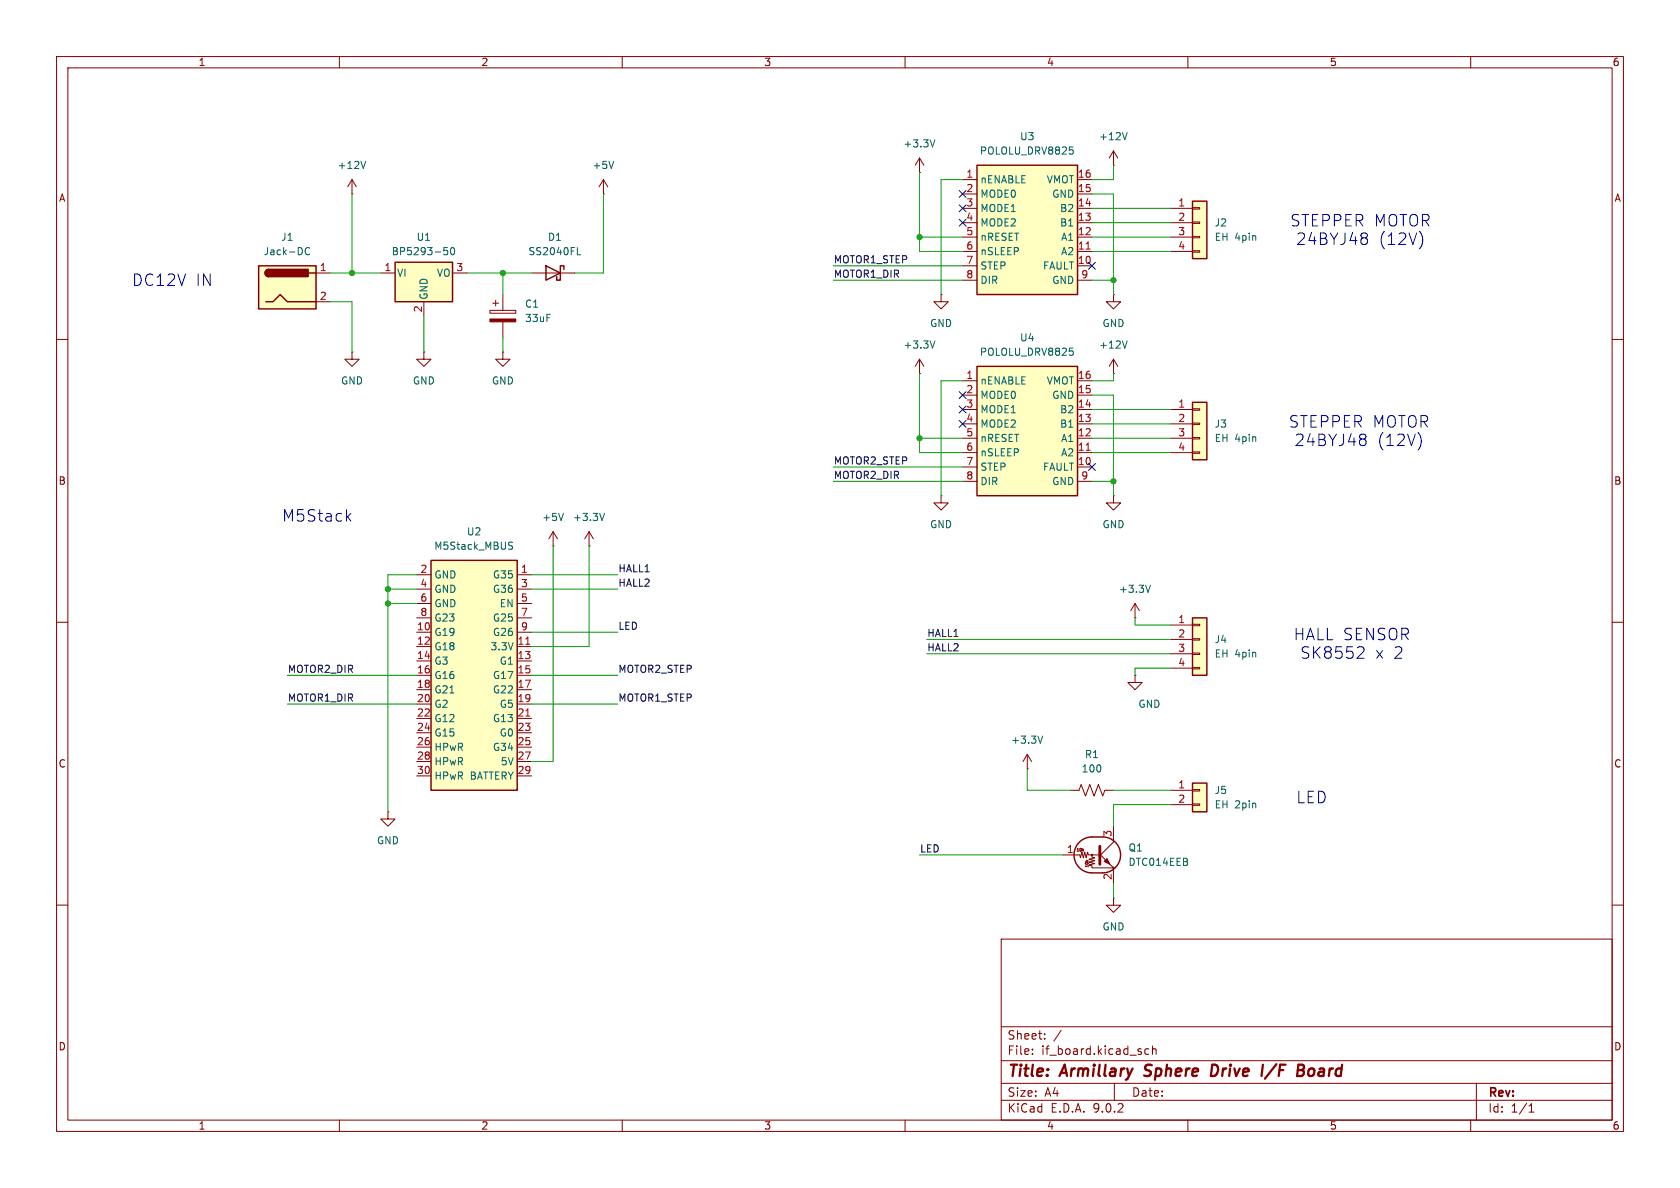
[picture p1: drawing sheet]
<svg xmlns="http://www.w3.org/2000/svg" width="297mm" height="210mm" viewBox="0 0 297 210" stroke-linecap="round" stroke-linejoin="round" font-family="sans-serif">
<g fill="none" stroke="#840000" stroke-width=".18">
<path d="M10 10h277v190h-277zM12 12h273v186h-273zM60 10v2M110 10v2M160 10v2M210 10v2M260 10v2M166.4 52.1v1.2h1.2l-1.2 1.3-1.3-1.3h1.3M166.4 52.1h.1M196.8 52.1v1.2h1.3l-1.3 1.3-1.2-1.3h1.2M196.8 52.1h.1M10 60h2"/>
<path d="M285 60h2M10 110h2M285 110h2M10 160h2M177 166h108v32h-108zM285 160h2M60 198v2M110 198v2M160 198v2M177 194.5h108M177 191.5h108M177 187.5h108"/>
<path d="M177 181.5h108M182.5 186.3v.1M182.5 185.5v.1M184.7 183.6v.1M184.7 182.8v.1M187.6 182.1l-1.3 2M197 191.5v3M203.1 185.5l-.4-.1-.3 .3v.4l.1 .2h.6M203.7 185.5l.3-.1 .3 .1 .1 .9M203.7 184.9v1.5M210 198v2M260 198v2"/>
<path d="M261 191.5v6.5M270.3 196.6h.9M270.3 195.5l.4-.4v1.5"/>
</g>
<path d="M202.3 190.1l.2 .1M202.6 188.4l-.1 .2v.4M215.1 188.3l-.8-.1-.2 2h.4l.6-.3M225.7 188.1l-2.1 2.6M229.4 189.2h.7M229.6 188.2h.6a.49 .49 0 0 1 .4 .5 .49 .49 0 0 1-.5 .5M230.1 189.2l.3 .1a.58 .58 0 0 1-.3 .9M232 188.9a.62 .62 0 0 0-.7 .4v.7l.3 .2h.3" fill="none" stroke="#840000" stroke-width=".4"/>
<path d="M76.2 99.1h15.2v40.6h-15.2z" fill="#ffffc2"/>
<path d="M76.2 99.1h15.2v40.6h-15.2z" fill="none" stroke="#840000" stroke-width=".25"/>
<g fill="none" stroke="#840000" stroke-width=".18">
<path d="M166.4 87.6v1.3h1.2l-1.2 1.3-1.3-1.3h1.3M166.4 87.6h.1M73.7 101.6h2.5M73.7 104.1h2.5M73.7 106.7h2.5M73.7 109.2h2.5M73.7 111.8h2.5M73.7 114.3h2.5M73.7 116.8h2.5M73.7 119.4h2.5M91.4 101.6h2.6M91.4 104.1h2.6"/>
<path d="M91.4 106.7h2.6M91.4 109.2h2.6M91.4 111.8h2.6M91.4 114.3h2.6M91.4 116.8h2.6M91.4 119.4h2.6M73.7 121.9h2.5M73.7 124.5h2.5M73.7 127h2.5M73.7 129.5h2.5M73.7 132.1h2.5M73.7 134.6h2.5"/>
<path d="M73.7 137.2h2.5M91.4 121.9h2.6M91.4 124.5h2.6M91.4 127h2.6M91.4 129.5h2.6M91.4 132.1h2.6M91.4 134.6h2.6M91.4 137.2h2.6"/>
</g>
<path d="M93 113.9h.7M93 126.6h.7" fill="none" stroke="#a90000" stroke-width=".18"/>
<path d="M90.1 96.4l.4 .2 .1 .3-.2 .2h-.3M90.1 95.8l.5 .1" fill="none" stroke="#006464" stroke-width=".18"/>
<path d="M172.7 64.8h17.8v22.8h-17.8z" fill="#ffffc2"/>
<path d="M172.7 64.8h17.8v22.8h-17.8z" fill="none" stroke="#840000" stroke-width=".25"/>
<g fill="none" stroke="#840000" stroke-width=".18">
<path d="M170.2 67.3h2.5M170.2 69.9h2.5M170.2 72.4h2.5M170.2 74.9h2.5M170.2 77.5h2.5M190.5 67.3h2.5M190.5 69.9h2.5M190.5 72.4h2.5M190.5 74.9h2.5M190.5 77.5h2.5M97.8 96.5h.1M97.8 94l-.8 1.3"/>
<path d="M97.8 94l.8 1.3M97.8 94v2.5M170.2 80h2.5M170.2 82.6h2.5M170.2 85.1h2.5M190.5 80h2.5M190.5 82.6h2.5M190.5 85.1h2.5M200.7 109.2h.1M200.7 106.7l-.8 1.3M200.7 106.7l.7 1.3M200.7 106.7v2.5"/>
<path d="M196.8 158.8v1.2h1.3l-1.3 1.3-1.2-1.3h1.2M196.8 158.8h.1"/>
</g>
<path d="M192 79.6h.7" fill="none" stroke="#a90000" stroke-width=".18"/>
<path d="M189.1 61.5h.6M189.5 62l.2 .3v.3l-.2 .2M99.6 90.7l-.4 1.3M203.4 103.4l-.4 1.3" fill="none" stroke="#006464" stroke-width=".18"/>
<path d="M45.7 47h10.2v7.6h-10.2z" fill="#ffffc2"/>
<path d="M45.7 47h10.2v7.6h-10.2zM47 53.3h1.3l1.2-1.2 1.3 1.2h5.1M47.5 47.6a.64 .64 0 0 0-.6 .7 .64 .64 0 0 0 .6 .6M54.6 48.3h1.3" fill="none" stroke="#840000" stroke-width=".25"/>
<g fill="#840000" stroke="#840000" stroke-width=".25">
<path d="M47 47.8l.5-.2v1.3a.63 .63 0 0 1-.6-.4 .63 .63 0 0 1 .1-.7z"/>
<path d="M47.5 47.6h7v1.3h-7z"/>
</g>
<path d="M55.9 48.3h2.5M55.9 53.3h2.5" fill="none" stroke="#840000" stroke-width=".18"/>
<path d="M54.7 43.9a.6 .6 0 0 0-.8 .4 .6 .6 0 0 0 .6 .7l.2-.1" fill="none" stroke="#006464" stroke-width=".18"/>
<path d="M172.7 29.2h17.8v22.9h-17.8z" fill="#ffffc2"/>
<path d="M172.7 29.2h17.8v22.9h-17.8z" fill="none" stroke="#840000" stroke-width=".25"/>
<g fill="none" stroke="#840000" stroke-width=".18">
<path d="M170.2 31.8h2.5M170.2 34.3h2.5M170.2 36.8h2.5M170.2 39.4h2.5M190.5 31.8h2.5M190.5 34.3h2.5M190.5 36.8h2.5M190.5 39.4h2.5M196.8 29.2h.1M196.8 26.7l-.7 1.2M196.8 26.7l.8 1.2M196.8 26.7v2.5"/>
<path d="M170.2 41.9h2.5M170.2 44.5h2.5M170.2 47h2.5M170.2 49.5h2.5M190.5 41.9h2.5M190.5 44.5h2.5M190.5 47h2.5M190.5 49.5h2.5"/>
</g>
<path d="M192 44h.7" fill="none" stroke="#a90000" stroke-width=".18"/>
<path d="M189.1 26h.6M189.5 26.5l.2 .2v.3l-.2 .2M199.3 23.4l-.5 1.3" fill="none" stroke="#006464" stroke-width=".18"/>
<path d="M210.8 109.2h2.6v10.2h-2.6z" fill="#ffffc2"/>
<path d="M210.8 109.2h2.6v10.2h-2.6z" fill="none" stroke="#840000" stroke-width=".25"/>
<path d="M207 110.5h3.8M207 113h3.8M207 115.6h3.8M207 118.1h3.8M210.8 110.4h1.3v.2h-1.3zM210.8 112.9h1.3v.3h-1.3zM210.8 115.4h1.3v.3h-1.3zM210.8 118h1.3v.2h-1.3z" fill="none" stroke="#840000" stroke-width=".18"/>
<path d="M210.8 138.4h2.6v5.1h-2.6z" fill="#ffffc2"/>
<path d="M210.8 138.4h2.6v5.1h-2.6z" fill="none" stroke="#840000" stroke-width=".25"/>
<path d="M62.2 34.3h.1M62.2 31.8l-.7 1.2M62.2 31.8l.8 1.2M62.2 31.8v2.5M207 139.7h3.8M210.8 139.6h1.3v.2h-1.3zM68.6 143.5v1.3h1.2l-1.2 1.3-1.3-1.3h1.3M68.6 143.5h.1M207 142.2h3.8M210.8 142.1h1.3v.3h-1.3z" fill="none" stroke="#840000" stroke-width=".18"/>
<path d="M64.6 28.5l-.4 1.3" fill="none" stroke="#006464" stroke-width=".18"/>
<path d="M210.8 71.1h2.6v10.2h-2.6z" fill="#ffffc2"/>
<path d="M210.8 71.1h2.6v10.2h-2.6z" fill="none" stroke="#840000" stroke-width=".25"/>
<g fill="none" stroke="#840000" stroke-width=".18">
<path d="M196.8 66h.1M196.8 63.5l-.7 1.3M196.8 63.5l.8 1.3M196.8 63.5v2.5M207 72.4h3.8M207 74.9h3.8M207 77.5h3.8M210.8 72.3h1.3v.2h-1.3zM210.8 74.8h1.3v.3h-1.3zM210.8 77.3h1.3v.3h-1.3zM210.8 79.9h1.3v.2h-1.3zM104.1 96.5h.1"/>
<path d="M104.1 94l-.7 1.3M104.1 94l.8 1.3M104.1 94v2.5M196.8 87.6v1.3h1.3l-1.3 1.3-1.2-1.3h1.2M196.8 87.6h.1M207 80h3.8"/>
</g>
<path d="M199.3 60.3l-.5 1.2M106.9 90.7l-.5 1.3" fill="none" stroke="#006464" stroke-width=".18"/>
<path d="M210.8 35.6h2.6v10.1h-2.6z" fill="#ffffc2"/>
<path d="M210.8 35.6h2.6v10.1h-2.6z" fill="none" stroke="#840000" stroke-width=".25"/>
<path d="M207 36.8h3.8M207 39.4h3.8M210.8 36.7h1.3v.3h-1.3zM210.8 39.2h1.3v.3h-1.3zM207 41.9h3.8M207 44.5h3.8M210.8 41.8h1.3v.2h-1.3zM210.8 44.3h1.3v.3h-1.3zM62.2 62.2v1.3h1.3l-1.3 1.3-1.2-1.3h1.2M62.2 62.2h.1M74.9 62.2v1.3h1.3l-1.3 1.3-1.2-1.3h1.2M74.9 62.2h.1" fill="none" stroke="#840000" stroke-width=".18"/>
<path d="M69.8 46.4h10.2v6.9h-10.2z" fill="#ffffc2"/>
<path d="M69.8 46.4h10.2v6.9h-10.2zM96.5 47l2.6 1.3-2.6 1.2zM99.7 47.6v-.6h-.6v2.5h-.7v-.6M190.8 148.9a3.2 3.2 0 0 1 2.2-.9h1.9a3.2 3.2 0 0 1 3.2 3.1 3.2 3.2 0 0 1-3.2 3.2h-1.9a3.2 3.2 0 0 1-2.9-2 3.2 3.2 0 0 1 .7-3.4z" fill="none" stroke="#840000" stroke-width=".25"/>
<g fill="none" stroke="#840000" stroke-width=".18">
<path d="M106.7 34.3h.1M106.7 31.8l-.8 1.2M106.7 31.8l.7 1.2M106.7 31.8v2.5M162.6 30.5h.1M162.6 27.9l-.8 1.3M162.6 27.9l.7 1.3M162.6 27.9v2.6M67.3 48.3h2.5M74.9 53.3v2.6M80 48.3h2.5M86.6 54.9h4.6v.5h-4.6z"/>
<path d="M87.1 53.6h1M87.6 53.1v1M88.9 52.1v2.8M88.9 56.9v2.8M94 48.3h7.6M88.9 62.2v1.3h1.3l-1.3 1.3-1.3-1.3h1.3M88.9 62.2h.1M162.6 66h.1M162.6 63.5v2.5M162.6 63.5l-.8 1.3M162.6 63.5l.7 1.3M200.7 119.4v1.3h1.2l-1.2 1.2-1.3-1.2h1.3"/>
<path d="M200.7 119.4h.1M181.6 135.9h.1M181.6 133.4l-.8 1.2M181.6 133.4l.8 1.2M181.6 133.4v2.5M189.2 139.7h1.6l.3-1 .8 2 .8-2 .7 2 .8-2 .7 2 .4-1h1.5M188 151.1h2.9l.1 .5 .3-1 .2 1 .3-1 .2 1 .3-1 .1 .5h1.9M190.5 150l.1 .5M191 150h.1M191.4 150v.5M191.5 150.3l.1 .2M191.6 150.1l-.2 .2"/>
<path d="M191.9 152.3h.5M191.9 152.5v.2M192 152.1l.2 .2M192.4 153.1h-.5M192.4 152.1l-.2 .1M194.3 150.9l2.5 2.5h-3.8v-.4l-.5-.1 1-.2-1-.3 1-.3-1-.2 1-.3-.5-.1v-.4M196.8 146.1v2.7l-2.5 2.6M196.8 153.7v2.5"/>
<circle cx="193" cy="151.1" r=".13"/>
<circle cx="196.8" cy="153.4" r=".13"/>
</g>
<path d="M108.5 28.5l-.4 1.3M165.3 24.7l-.4 1.3M78.5 43.8h.6M78.5 44.3l.4-.1 .3 .3-.2 .5h-.5M79.8 43.8h.1a.68 .68 0 0 1 .5 .6 .68 .68 0 0 1-.5 .6 .84 .84 0 0 1-.1-1.2zM102.1 45h.6M165.3 60.3l-.4 1.2M184.3 130.1l-.4 1.3" fill="none" stroke="#006464" stroke-width=".18"/>
<path d="M194.4 149.6v3.2z" fill="#840000" stroke="#840000" stroke-width=".51"/>
<g fill="#840000" stroke="#840000" stroke-width=".18">
<path d="M195.2 152.3l.5-.5 .5 1z"/>
<path d="M86.6 56.4h4.6v.5h-4.6z"/>
</g>
<g fill="none" stroke="#009600" stroke-width=".18">
<path d="M62.2 34.3v14M106.7 34.3v14h-5.1M162.6 30.5v14h7.6M170.2 31.8h-3.8v20.3M193 34.3h3.8v17.8M193 39.4h14M193 36.8h14M196.8 29.2v2.6h-3.8M58.4 48.3h8.9M58.4 53.3h3.8v8.9M74.9 55.9v6.3M82.5 48.3h11.5"/>
<path d="M88.9 48.3v3.8M88.9 59.7v2.5M147.3 49.5h22.9M147.3 47h22.9M162.6 41.9h7.6M193 49.5h3.8M193 41.9h14M193 44.5h14M162.6 66v14h7.6M162.6 77.5h7.6M170.2 67.3h-3.8v20.3M193 69.9h3.8v17.7"/>
<path d="M193 77.5h14M193 72.4h14M193 74.9h14M196.8 66v1.3h-3.8M97.8 96.5v38.1h-3.8M104.1 96.5v17.8h-10.1M147.3 82.6h22.9M147.3 85.1h22.9M193 80h14M193 85.1h3.8M50.8 119.4h22.9M68.6 106.7h5.1"/>
<path d="M68.6 104.1h5.1M73.7 101.6h-5.1v41.9M94 119.4h15.2M94 101.6h15.2M94 104.1h15.2M94 111.8h15.2M163.8 115.6h43.2M163.8 113h43.2M200.7 109.2v1.3h6.3M207 118.1h-6.3v1.3M50.8 124.5h22.9M94 124.5h15.2"/>
<path d="M181.6 135.9v3.8h7.6M196.8 139.7h10.2M162.6 151.1h25.4M196.8 156.2v2.6M207 142.2h-10.2v3.9"/>
</g>
<g fill="none" stroke="#000084" stroke-width=".18">
<path d="M169.6 33.7l1.2 1.2M169.6 38.8l1.2 1.2M169.6 36.2l1.2 1.2M170.8 33.7l-1.2 1.2M170.8 38.8l-1.2 1.2M170.8 36.2l-1.2 1.2M192.4 46.4l1.2 1.2M193.6 46.4l-1.2 1.2M169.6 74.3l1.2 1.2M169.6 69.2l1.2 1.3M169.6 71.8l1.2 1.2M170.8 74.3l-1.2 1.2"/>
<path d="M170.8 69.2l-1.2 1.3M170.8 71.8l-1.2 1.2M192.4 81.9l1.2 1.3M193.6 81.9l-1.2 1.3"/>
</g>
<path d="M241.6 41.3a.42 .42 0 0 1 .1 .4 .42 .42 0 0 1-.3 .4l.3 .3v.6l-.3 .2M251.4 41.8l.1 .4-.1 .9M241.3 76.8a.42 .42 0 0 1 .2 .5 .42 .42 0 0 1-.4 .3l.4 .4-.1 .6-.3 .2M251.2 77.3l.1 .5-.1 .9M61.5 91.3l.5 .8M62 90.8l-.7 .7M240.9 114.4a.55 .55 0 0 1 .1 .8l-1.1 1.2h1.2" fill="none" stroke="#0000c2" stroke-width=".18"/>
<g fill="#009600" stroke="#009600" stroke-width=".18">
<circle cx="196.8" cy="49.5" r=".46"/>
<circle cx="62.2" cy="48.3" r=".46"/>
<circle cx="68.6" cy="106.7" r=".46"/>
<circle cx="68.6" cy="104.1" r=".46"/>
<circle cx="196.8" cy="85.1" r=".46"/>
<circle cx="162.6" cy="77.5" r=".46"/>
<circle cx="162.6" cy="41.9" r=".46"/>
<circle cx="88.9" cy="48.3" r=".46"/>
</g>
<g font-size="2.8" fill="#0000c2">
<text x="228" y="40.3">STEPPER MOTOR</text>
<text x="229" y="43.5">24BYJ48</text>
<text x="243.7" y="43.5">(12V)</text>
<text x="23.3" y="50.8">DC12V</text>
<text x="34.6" y="50.8">IN</text>
<text x="227.8" y="75.8">STEPPER MOTOR</text>
<text x="228.8" y="79.1">24BYJ48</text>
<text x="243.5" y="79.1">(12V)</text>
<text x="49.8" y="92.4">M5Stack</text>
<text x="228.6" y="113.4">HALL SENSOR</text>
<text x="229.8" y="116.7">SK8552</text>
<text x="243.1" y="116.7">x 2</text>
<text x="229.1" y="142.2">LED</text>
</g>
<g font-size="2.8" fill="#840000">
<text x="178" y="190.9">Title:</text>
<text x="187.7" y="190.9">Armillary</text>
<text x="203.2" y="190.9">Sphere</text>
<text x="215.7" y="190.9">Drive</text>
<text x="225.5" y="190.9">I/F</text>
<text x="232.6" y="190.9">Board</text>
</g>
<g font-size="2.1" fill="#840000">
<text x="178" y="184">Sheet:</text>
<text x="178" y="186.7">File:</text>
<text x="184.1" y="186.7">if_board.kicad_sch</text>
<text x="178" y="196.9">KiCad</text>
<text x="178" y="194.1">Size:</text>
<text x="184.7" y="194.1">A4</text>
<text x="185.7" y="196.9">E.D.A.</text>
<text x="193.3" y="196.9">9.0.2</text>
<text x="200" y="194.1">Date:</text>
<text x="263" y="194.3">Rev:</text>
<text x="263" y="196.9">Id:</text>
<text x="267.1" y="196.9">1/1</text>
</g>
<g font-size="1.8" fill="#840000">
<text x="35" y="11.9">1</text>
<text x="85" y="11.9">2</text>
<text x="135" y="11.9">3</text>
<text x="185" y="11.9">4</text>
<text x="235" y="11.9">5</text>
<text x="285" y="11.9">6</text>
<text x="10.3" y="35.9">A</text>
<text x="285.3" y="35.9">A</text>
<text x="10.3" y="85.9">B</text>
<text x="285.3" y="85.9">B</text>
<text x="10.3" y="135.9">C</text>
<text x="285.3" y="135.9">C</text>
<text x="10.3" y="185.9">D</text>
<text x="285.3" y="185.9">D</text>
<text x="35" y="199.9">1</text>
<text x="85" y="199.9">2</text>
<text x="135" y="199.9">3</text>
<text x="185" y="199.9">4</text>
<text x="235" y="199.9">5</text>
<text x="285" y="199.9">6</text>
</g>
<g font-size="1.8" fill="#006464">
<text x="159.6" y="26.3">+3.3V</text>
<text x="173.1" y="27.5">POLOLU_DRV8825</text>
<text x="180.2" y="25">U3</text>
<text x="194.2" y="25">+12V</text>
<text x="59.6" y="30.1">+12V</text>
<text x="104.6" y="30.1">+5V</text>
<text x="173.2" y="32.6">nENABLE</text>
<text x="173.2" y="35.2">MODE0</text>
<text x="185" y="32.6">VMOT</text>
<text x="185.9" y="35.2">GND</text>
<text x="173.2" y="37.7">MODE1</text>
<text x="173.2" y="40.2">MODE2</text>
<text x="187.3" y="37.7">B2</text>
<text x="187.3" y="40.2">B1</text>
<text x="214.6" y="40.2">J2</text>
<text x="46.5" y="45.3">Jack-DC</text>
<text x="49.6" y="42.8">J1</text>
<text x="69.1" y="45.3">BP5293-50</text>
<text x="73.6" y="42.8">U1</text>
<text x="93.3" y="45.3">SS2040FL</text>
<text x="96.8" y="42.8">D1</text>
<text x="173.2" y="42.8">nRESET</text>
<text x="173.2" y="45.3">nSLEEP</text>
<text x="173.2" y="47.9">STEP</text>
<text x="184.3" y="47.9">FAULT</text>
<text x="187.5" y="42.8">A1</text>
<text x="187.5" y="45.3">A2</text>
<text x="214.6" y="42.8">EH 4pin</text>
<text x="70.1" y="49.1">VI</text>
<text x="75.8" y="53.1" transform="rotate(-90 75.8 53.1)">GND</text>
<text x="77.1" y="49.1">VO</text>
<text x="173.2" y="50.4">DIR</text>
<text x="185.9" y="50.4">GND</text>
<text x="92.7" y="54.6">C1</text>
<text x="92.7" y="57.1">33uF</text>
<text x="164.3" y="58">GND</text>
<text x="194.8" y="58">GND</text>
<text x="159.6" y="61.8">+3.3V</text>
<text x="173.1" y="63.1">POLOLU_DRV8825</text>
<text x="180.2" y="60.6">U4</text>
<text x="194.2" y="61.8">+12V</text>
<text x="60.2" y="68.2">GND</text>
<text x="72.9" y="68.2">GND</text>
<text x="86.9" y="68.2">GND</text>
<text x="173.2" y="68.2">nENABLE</text>
<text x="173.2" y="70.7">MODE0</text>
<text x="185" y="68.2">VMOT</text>
<text x="185.9" y="70.7">GND</text>
<text x="173.2" y="73.3">MODE1</text>
<text x="173.2" y="75.8">MODE2</text>
<text x="187.3" y="73.3">B2</text>
<text x="187.3" y="75.8">B1</text>
<text x="214.6" y="75.8">J3</text>
<text x="173.2" y="78.3">nRESET</text>
<text x="173.2" y="80.9">nSLEEP</text>
<text x="173.2" y="83.4">STEP</text>
<text x="184.3" y="83.4">FAULT</text>
<text x="187.5" y="78.3">A1</text>
<text x="187.5" y="80.9">A2</text>
<text x="214.6" y="78.3">EH 4pin</text>
<text x="173.2" y="86">DIR</text>
<text x="185.9" y="86">GND</text>
<text x="82.4" y="94.8">U2</text>
<text x="95.8" y="92.3">+5V</text>
<text x="101.2" y="92.3">+3.3V</text>
<text x="164.3" y="93.6">GND</text>
<text x="194.8" y="93.6">GND</text>
<text x="76.7" y="97.4">M5Stack_MBUS</text>
<text x="76.7" y="102.5">GND</text>
<text x="76.7" y="105">GND</text>
<text x="76.7" y="107.5">GND</text>
<text x="87" y="102.5">G35</text>
<text x="87" y="105">G36</text>
<text x="88.2" y="107.5">EN</text>
<text x="197.7" y="105">+3.3V</text>
<text x="76.7" y="110.1">G23</text>
<text x="76.7" y="112.6">G19</text>
<text x="87" y="110.1">G25</text>
<text x="87" y="112.6">G26</text>
<text x="214.6" y="113.9">J4</text>
<text x="76.7" y="115.2">G18</text>
<text x="76.7" y="117.7">G3</text>
<text x="86.6" y="115.2">3.3V</text>
<text x="88.2" y="117.7">G1</text>
<text x="214.6" y="116.4">EH 4pin</text>
<text x="76.7" y="120.2">G16</text>
<text x="76.7" y="122.8">G21</text>
<text x="76.7" y="125.3">G2</text>
<text x="87" y="120.2">G17</text>
<text x="87" y="122.8">G22</text>
<text x="88.2" y="125.3">G5</text>
<text x="201.2" y="125.3">GND</text>
<text x="76.7" y="127.9">G12</text>
<text x="76.7" y="130.4">G15</text>
<text x="87" y="127.9">G13</text>
<text x="88.2" y="130.4">G0</text>
<text x="178.7" y="131.7">+3.3V</text>
<text x="76.7" y="132.9">HPwR</text>
<text x="76.7" y="135.5">HPwR</text>
<text x="87" y="132.9">G34</text>
<text x="88.4" y="135.5">5V</text>
<text x="191.1" y="136.8">100</text>
<text x="191.7" y="134.2">R1</text>
<text x="76.7" y="138">HPwR BATTERY</text>
<text x="214.6" y="140.6">J5</text>
<text x="214.6" y="143.1">EH 2pin</text>
<text x="66.5" y="149.5">GND</text>
<text x="199.4" y="153.3">DTC014EEB</text>
<text x="199.4" y="150.7">Q1</text>
<text x="194.8" y="164.7">GND</text>
</g>
<g font-size="1.8" fill="#a90000">
<text x="170.7" y="31.5">1</text>
<text x="170.7" y="34">2</text>
<text x="190.5" y="31.5">16</text>
<text x="190.5" y="34">15</text>
<text x="170.7" y="36.6">3</text>
<text x="170.7" y="39.1">4</text>
<text x="170.7" y="41.7">5</text>
<text x="190.5" y="36.6">14</text>
<text x="190.5" y="39.1">13</text>
<text x="190.5" y="41.7">12</text>
<text x="208.2" y="36.6">1</text>
<text x="208.2" y="39.1">2</text>
<text x="208.2" y="41.7">3</text>
<text x="170.7" y="44.2">6</text>
<text x="170.7" y="46.7">7</text>
<text x="190.5" y="44.2">11</text>
<text x="190.5" y="46.7">10</text>
<text x="208.2" y="44.2">4</text>
<text x="56.4" y="48">1</text>
<text x="56.4" y="53.1">2</text>
<text x="67.9" y="48">1</text>
<text x="80.6" y="48">3</text>
<text x="170.7" y="49.3">8</text>
<text x="191.1" y="49.3">9</text>
<text x="74.7" y="55.3" transform="rotate(-90 74.7 55.3)">2</text>
<text x="170.7" y="67.1">1</text>
<text x="170.7" y="69.6">2</text>
<text x="190.5" y="67.1">16</text>
<text x="190.5" y="69.6">15</text>
<text x="170.7" y="72.1">3</text>
<text x="170.7" y="74.7">4</text>
<text x="170.7" y="77.2">5</text>
<text x="190.5" y="72.1">14</text>
<text x="190.5" y="74.7">13</text>
<text x="190.5" y="77.2">12</text>
<text x="208.2" y="72.1">1</text>
<text x="208.2" y="74.7">2</text>
<text x="208.2" y="77.2">3</text>
<text x="170.7" y="79.8">6</text>
<text x="170.7" y="82.3">7</text>
<text x="190.5" y="79.8">11</text>
<text x="190.5" y="82.3">10</text>
<text x="208.2" y="79.8">4</text>
<text x="170.7" y="84.8">8</text>
<text x="191.1" y="84.8">9</text>
<text x="74.2" y="101.3">2</text>
<text x="92" y="101.3">1</text>
<text x="74.2" y="103.9">4</text>
<text x="74.2" y="106.4">6</text>
<text x="92" y="103.9">3</text>
<text x="92" y="106.4">5</text>
<text x="73.6" y="111.5">10</text>
<text x="74.2" y="109">8</text>
<text x="92" y="109">7</text>
<text x="92" y="111.5">9</text>
<text x="208.2" y="110.2">1</text>
<text x="208.2" y="112.8">2</text>
<text x="73.6" y="114">12</text>
<text x="73.6" y="116.6">14</text>
<text x="73.6" y="119.1">16</text>
<text x="91.4" y="114">11</text>
<text x="91.4" y="116.6">13</text>
<text x="91.4" y="119.1">15</text>
<text x="208.2" y="115.3">3</text>
<text x="208.2" y="117.9">4</text>
<text x="73.6" y="121.7">18</text>
<text x="73.6" y="124.2">20</text>
<text x="91.4" y="121.7">17</text>
<text x="91.4" y="124.2">19</text>
<text x="73.6" y="126.7">22</text>
<text x="73.6" y="129.3">24</text>
<text x="73.6" y="131.8">26</text>
<text x="91.4" y="126.7">21</text>
<text x="91.4" y="129.3">23</text>
<text x="91.4" y="131.8">25</text>
<text x="73.6" y="134.4">28</text>
<text x="73.6" y="136.9">30</text>
<text x="91.4" y="134.4">27</text>
<text x="91.4" y="136.9">29</text>
<text x="208.2" y="139.4">1</text>
<text x="208.2" y="142">2</text>
<text x="196.6" y="148" transform="rotate(-90 196.6 148)">3</text>
<text x="188.5" y="150.9">1</text>
<text x="196.6" y="155.6" transform="rotate(-90 196.6 155.6)">2</text>
</g>
<g font-size="1.8" fill="#0f0f0f">
<text x="147.3" y="46.6">MOTOR1_STEP</text>
<text x="147.3" y="49.2">MOTOR1_DIR</text>
<text x="147.3" y="82.2">MOTOR2_STEP</text>
<text x="147.3" y="84.7">MOTOR2_DIR</text>
<text x="109.2" y="101.3">HALL1</text>
<text x="109.2" y="103.8">HALL2</text>
<text x="109.2" y="111.4">LED</text>
<text x="163.8" y="112.7">HALL1</text>
<text x="50.8" y="119">MOTOR2_DIR</text>
<text x="109.2" y="119">MOTOR2_STEP</text>
<text x="163.8" y="115.2">HALL2</text>
<text x="50.8" y="124.1">MOTOR1_DIR</text>
<text x="109.2" y="124.1">MOTOR1_STEP</text>
<text x="162.6" y="150.8">LED</text>
</g>
<g font-size=".7" fill="#840000">
<text x="190.1" y="150.7">10k</text>
<text x="192.6" y="153.5" transform="rotate(-90 192.6 153.5)">10k</text>
</g>
</svg>
